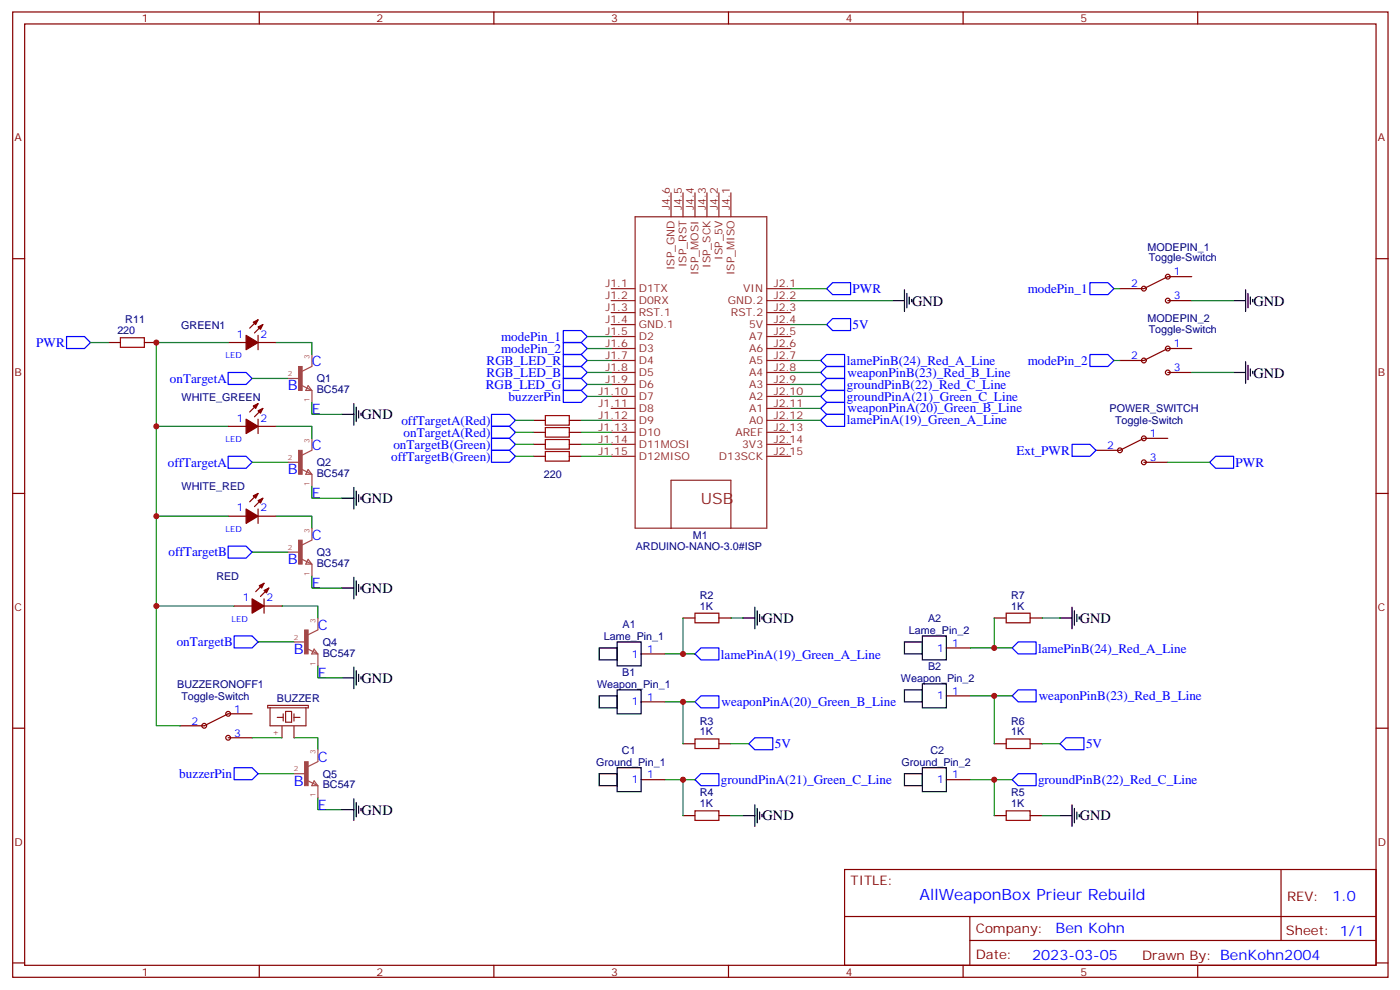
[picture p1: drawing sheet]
<svg xmlns="http://www.w3.org/2000/svg" width="413mm" height="292mm" viewBox="0 0 413 292" stroke-linecap="round" stroke-linejoin="round" font-family="sans-serif">
<g fill="none" stroke="#870000" stroke-width=".35">
<path d="M3.7 3.5h405.4v284.4h-405.4zM7.3 7.1h398.3v277.2h-398.3zM76.4 3.5v3.6M145.6 3.5v3.6M214.7 3.5v3.6M283.8 3.5v3.6M353 3.5v3.6M3.7 76.2h3.6M405.6 76.2h3.5M76.1 94.2l-2.5 2.5M76.1 98.8v4.2M77.5 95.6l-2.5 2.5"/>
<path d="M344.2 88.5h7M351.2 81.5h-7l-7.1 3.5h-7M32 100.9h3.5M42.5 100.9h3.6M67.2 100.9h5.3M76.1 100.9h5.3M76.1 118.9l-2.5 2.5M344.2 109.7h7M351.2 102.7h-7l-7.1 3.5h-7M67.2 125.6h5.3M76.1 123.5v4.2M76.1 125.6h5.3"/>
<path d="M77.5 120.3l-2.5 2.5M157.2 123.8h3.5M157.2 127.4h3.5M157.2 130.9h3.5M157.2 134.4h3.5M167.8 123.8h3.5M167.8 127.4h3.5M167.8 130.9h3.5M167.8 134.4h3.5M337.1 136.2h7.1M344.2 129.1h-7.1l-7 3.5h-7.1M3.7 145.3h3.6"/>
<path d="M67.2 152h5.3M76.1 149.9v4.3M76.1 152h5.3M76.1 145.3l-2.5 2.5M77.5 146.8l-2.5 2.4M405.6 145.3h3.5M69 178.5h5.3M77.8 178.5h5.3M77.8 171.8l-2.4 2.5M77.8 176.4v4.2M79.2 173.2l-2.4 2.5M188.9 192.6h7.1"/>
<path d="M201.3 182h3.5M211.9 182h3.5M278.9 190.9h7.1M293 182h3.5M303.6 182h3.5M3.7 214.5h3.6M67.2 217.3h7.1M74.3 210.3h-7.1l-7 3.5h-7.1M188.9 206.7h7.1M201.3 219.1h3.5M211.9 219.1h3.5M278.9 205h7.1"/>
<path d="M293 219.1h3.5M303.6 219.1h3.5M405.6 214.5h3.5M188.9 229.7h7.1M278.9 229.7h7.1M201.3 240.2h3.5M211.9 240.2h3.5M248.9 256.1h156.7v28.2h-156.7zM293 240.2h3.5M303.6 240.2h3.5M377.5 256.1l.1 20.9M249 270h156.4"/>
<path d="M285.8 277h119.6M285.8 270v14.1M3.7 283.6h3.6M76.4 284.3v3.6M145.6 284.3v3.6M214.7 284.3v3.6M283.8 284.3v3.6M353 284.3v3.6M405.6 283.6h3.5"/>
<circle cx="337.1" cy="85" r=".71"/>
<circle cx="344.2" cy="81.5" r=".71"/>
<circle cx="344.2" cy="88.5" r=".71"/>
<circle cx="337.1" cy="106.2" r=".71"/>
<circle cx="344.2" cy="109.7" r=".71"/>
<circle cx="344.2" cy="102.7" r=".71"/>
<circle cx="330.1" cy="132.6" r=".71"/>
<circle cx="337.1" cy="129.1" r=".71"/>
<circle cx="337.1" cy="136.2" r=".71"/>
<circle cx="60.2" cy="213.8" r=".71"/>
<circle cx="67.2" cy="217.3" r=".71"/>
<circle cx="67.2" cy="210.3" r=".71"/>
</g>
<g fill="none" stroke="#8c2424" stroke-width=".35">
<path d="M197.8 56.8v7.1M201.3 56.8v7.1M204.8 56.8v7.1M208.4 56.8v7.1M211.9 56.8v7.1M215.4 56.8v7.1M187.2 63.9h38.8v91.7h-38.8zM180.1 85h7.1M180.1 88.5h7.1M180.1 92.1h7.1M180.1 95.6h7.1M180.1 99.1h7.1"/>
<path d="M226 85h7M226 88.5h7M226 92.1h7M226 95.6h7M226 99.1h7M180.1 102.7h7.1M180.1 106.2h7.1M180.1 109.7h7.1M180.1 113.2h7.1M180.1 116.8h7.1M226 102.7h7M226 106.2h7"/>
<path d="M226 109.7h7M226 113.2h7M226 116.8h7M180.1 120.3h7.1M180.1 123.8h7.1M180.1 127.4h7.1M180.1 130.9h7.1M180.1 134.4h7.1M226 120.3h7M226 123.8h7M226 127.4h7M226 130.9h7"/>
<path d="M226 134.4h7M197.8 155.6v-14.1h17.6v14.1M78.9 207.8h12v.7h-12zM79.6 208.5v5.3h10.6v-5.3M81.7 211.3h1.8M83.1 213.8v3.5M83.5 210.3v2.1M85.9 209.5l-1.7 .1v3.1h1.7v-3.1M86.6 211.3h1.8M86.6 210.3v2.1M86.6 213.8v3.5"/>
</g>
<g fill="none" stroke="#00f" stroke-width=".35">
<path d="M19.6 99.1h5.3l1.8 1.8-1.8 1.8h-5.3zM166 97.4h5.3l1.8 1.7-1.8 1.8h-5.3zM243.6 95.6l1.8-1.8h5.3v3.6h-5.3zM245.4 83.3h5.3v3.5h-5.3l-1.8-1.8zM321.2 83.3h5.3l1.8 1.7-1.8 1.8h-5.3zM67.2 109.7h5.3l1.8 1.8-1.8 1.7h-5.3zM166 115h5.3l1.8 1.8-1.8 1.7h-5.3zM166 100.9h5.3l1.8 1.8-1.8 1.7h-5.3zM166 104.4h5.3l1.8 1.8-1.8 1.7h-5.3zM166 107.9h5.3l1.8 1.8-1.8 1.8h-5.3zM166 111.5h5.3l1.8 1.7-1.8 1.8h-5.3zM241.9 116.8l1.7-1.8h5.3v3.5h-5.3z"/>
<path d="M241.9 113.2l1.7-1.7h5.3v3.5h-5.3zM241.9 109.7l1.7-1.8h5.3v3.6h-5.3zM241.9 106.2l1.7-1.8h5.3v3.5h-5.3zM321.2 104.4h5.3l1.8 1.8-1.8 1.7h-5.3zM67.2 134.4h5.3l1.8 1.8-1.8 1.7h-5.3zM144.9 122.1h5.2l1.8 1.7-1.8 1.8h-5.2zM144.9 125.6h5.2l1.8 1.8-1.8 1.7h-5.2zM144.9 129.1h5.2l1.8 1.8-1.8 1.7h-5.2zM144.9 132.6h5.2l1.8 1.8-1.8 1.8h-5.2zM241.9 120.3l1.7-1.8h5.3v3.6h-5.3zM241.9 123.8l1.7-1.7h5.3v3.5h-5.3zM315.9 130.9h5.3l1.8 1.7-1.8 1.8h-5.3z"/>
<path d="M356.5 136.2l1.8-1.8h5.3v3.5h-5.3zM67.2 160.9h5.3l1.8 1.7-1.8 1.8h-5.3zM69 187.3h5.3l1.8 1.8-1.8 1.8h-5.3zM204.8 192.6l1.8-1.7h5.3v3.5h-5.3zM298.3 190.9l1.8-1.8h5.3v3.5h-5.3zM204.8 206.7l1.8-1.7h5.3v3.5h-5.3zM220.7 219.1l1.8-1.8h5.3v3.5h-5.3zM298.3 205l1.8-1.8h5.3v3.5h-5.3zM312.4 219.1l1.8-1.8h5.3v3.5h-5.3zM69 226.1h5.3l1.8 1.8-1.8 1.8h-5.3zM204.8 229.7l1.8-1.8h5.3v3.5h-5.3zM298.3 229.7l1.8-1.8h5.3v3.5h-5.3z"/>
</g>
<g fill="none" stroke="#008700" stroke-width=".35">
<path d="M173.1 99.1h7M233 85h10.6M233 88.5h30M233 95.6h10.6M328.3 85h1.8M351.2 88.5h12.4M26.7 100.9h5.3M67.2 100.9h-21.1v24.7h21.1M74.3 111.5h10.6M81.4 100.9h10.5v3.5M91.9 118.5v3.6h8.9M173.1 106.2h7"/>
<path d="M173.1 109.7h7M173.1 113.2h7M173.1 116.8h7M173.1 102.7h7M233 106.2h8.9M233 109.7h8.9M233 113.2h8.9M233 116.8h8.9M328.3 106.2h1.8M351.2 109.7h12.4M46.1 125.6v26.4h21.1M74.3 136.2h10.6"/>
<path d="M81.4 125.6h10.5v3.5M151.9 123.8h5.3M151.9 127.4h5.3M151.9 130.9h5.3M151.9 134.4h5.3M171.3 123.8h8.8M171.3 127.4h8.8M171.3 130.9h8.8M171.3 134.4h8.8M233 120.3h8.9M233 123.8h8.9M344.2 136.2h12.3"/>
<path d="M46.1 152v26.5h22.9M81.4 152h10.5v3.6M91.9 143.2v3.6h8.9M46.1 178.5v35.3h7M74.3 162.6h10.6M83.1 178.5h10.6v3.5M91.9 169.7v3.5h8.9M76.1 189.1h10.5M93.7 196.1v3.6h7.1M196 192.6h8.8M201.3 182v10.6M215.4 182h3.5"/>
<path d="M286 190.9h12.3M293 182v8.9M307.1 182h5.3M74.3 217.3h8.8M86.6 217.3h7.1v3.5M196 206.7h8.8M201.3 206.7v12.4M215.4 219.1h5.3M286 205h7v14.1M293 205h5.3M307.1 219.1h5.3M76.1 227.9h10.5"/>
<path d="M93.7 234.9v3.6h7.1M196 229.7h8.8M201.3 229.7v10.5M286 229.7h12.3M293 229.7v10.5M215.4 240.2h3.5M307.1 240.2h5.3"/>
</g>
<g fill="none" stroke="#000" stroke-width=".35">
<path d="M263 88.5h3.6M266.6 85.4v6.3M267.3 86.4v4.3M268 87.5v2.1M268.7 88.2v.7M363.6 88.5h3.5M367.1 85.4v6.3M367.8 86.4v4.3M368.5 87.5v2.1M369.2 88.2v.7M104.3 118.9v6.3M105 119.9v4.3"/>
<path d="M363.6 109.7h3.5M367.1 106.5v6.4M367.8 107.6v4.2M368.5 108.7v2.1M369.2 109.4v.7M100.8 122.1h3.5M105.7 121v2.1M106.4 121.7v.7M100.8 146.8h3.5M104.3 143.6v6.3M105 144.6v4.3M105.7 145.7v2.1"/>
<path d="M106.4 146.4v.7M100.8 173.2h3.5M104.3 170v6.4M105 171.1v4.2M105.7 172.2v2.1M106.4 172.9v.7M222.5 178.9v6.3M223.2 179.9v4.2M315.9 178.9v6.3M316.7 179.9v4.2M100.8 199.7h3.5M104.3 196.5v6.3"/>
<path d="M105 197.6v4.2M105.7 198.6v2.1M106.4 199.3v.7M176.6 190.9h5.3v3.5h-5.3zM181.9 189.1h7v7h-7zM218.9 182h3.6M223.9 181v2.1M224.6 181.7v.7M266.6 189.1h5.3v3.5h-5.3zM271.9 187.3h7v7.1h-7zM312.4 182h3.5M317.4 181v2.1"/>
<path d="M318.1 181.7v.7M176.6 205h5.3v3.5h-5.3zM181.9 203.2h7v7.1h-7zM266.6 203.2h5.3v3.5h-5.3zM271.9 201.4h7v7.1h-7zM100.8 238.5h3.5M104.3 235.3v6.4M105 236.4v4.2M105.7 237.4v2.1M106.4 238.1v.7M176.6 227.9h5.3v3.5h-5.3zM181.9 226.1h7v7.1h-7z"/>
<path d="M222.5 237.1v6.3M223.2 238.1v4.3M223.9 239.2v2.1M224.6 239.9v.7M266.6 227.9h5.3v3.5h-5.3zM271.9 226.1h7v7.1h-7zM315.9 237.1v6.3M316.7 238.1v4.3M317.4 239.2v2.1M318.1 239.9v.7M218.9 240.2h3.6M312.4 240.2h3.5"/>
</g>
<path d="M35.5 99.5h7v2.8h-7zM160.7 122.4h7.1v2.8h-7.1zM160.7 125.9h7.1v2.9h-7.1zM160.7 129.5h7.1v2.8h-7.1zM160.7 133h7.1v2.8h-7.1zM204.8 180.6h7.1v2.8h-7.1zM296.5 180.6h7.1v2.8h-7.1zM204.8 217.7h7.1v2.8h-7.1zM296.5 217.7h7.1v2.8h-7.1zM204.8 238.8h7.1v2.9h-7.1zM296.5 238.8h7.1v2.9h-7.1z" fill="none" stroke="#a10000" stroke-width=".35"/>
<g fill="#870000" stroke="#870000" stroke-width=".35">
<path d="M72.5 98.8l3.6 2.1-3.6 2.1z"/>
<path d="M76.1 96.3l1.4-.7-.7 1.4z"/>
<path d="M74.6 94.9l1.5-.7-.7 1.4z"/>
<path d="M72.5 123.5l3.6 2.1-3.6 2.1z"/>
<path d="M76.1 121l1.4-.7-.7 1.4z"/>
<path d="M74.6 119.6l1.5-.7-.7 1.4z"/>
<path d="M72.5 149.9l3.6 2.1-3.6 2.2z"/>
<path d="M76.1 147.5l1.4-.7-.7 1.4z"/>
<path d="M74.6 146l1.5-.7-.7 1.5z"/>
<path d="M74.3 176.4l3.5 2.1-3.5 2.1z"/>
<path d="M77.8 173.9l1.4-.7-.7 1.4z"/>
<path d="M76.4 172.5l1.4-.7-.7 1.4z"/>
</g>
<g fill="none" stroke="#a64a4a" stroke-width=".35">
<path d="M84.9 111.5h3.5M89.1 113.6l2.8 1.4M90.8 113.6l1.1 1.4h-1.8zM91.9 107.9l-2.8 1.5M91.9 104.4v3.5M91.9 115.1v3.4M84.9 136.2h3.5M89.1 138.3l2.8 1.4M90.8 138.3l1.1 1.4h-1.8zM91.9 132.6l-2.8 1.5M91.9 129.1v3.5M91.9 139.8v3.4"/>
<path d="M91.9 159.1l-2.8 1.4M91.9 155.6v3.4M84.9 162.6h3.5M89.1 164.7l2.8 1.5M90.8 164.7l1.1 1.5h-1.8zM91.9 166.2v3.5M86.6 189.1h3.5M90.8 191.2l2.8 1.4M92.6 191.2l1 1.4h-1.7zM93.6 185.6l-2.8 1.4M93.7 182v3.5M93.7 192.7v3.4"/>
<path d="M86.6 227.9h3.5M90.8 230l2.8 1.4M92.6 230l1 1.4h-1.7zM93.6 224.4l-2.8 1.4M93.7 220.8v3.5M93.7 231.5v3.4"/>
</g>
<g fill="#a64a4a" stroke="#a64a4a" stroke-width=".29">
<path d="M88 107.9h1.1v7.1h-1.1z"/>
<path d="M88 132.6h1.1v7.1h-1.1z"/>
<path d="M88 159.1h1.1v7.1h-1.1z"/>
<path d="M89.8 185.6h1v7h-1z"/>
<path d="M89.8 224.4h1v7h-1z"/>
</g>
<g fill="#c00">
<circle cx="201.3" cy="192.6" r=".88"/>
<circle cx="201.3" cy="206.7" r=".88"/>
<circle cx="201.3" cy="229.7" r=".88"/>
<circle cx="293" cy="229.7" r=".88"/>
<circle cx="293" cy="205" r=".88"/>
<circle cx="293" cy="190.9" r=".88"/>
<circle cx="46.1" cy="100.9" r=".88"/>
<circle cx="46.1" cy="125.6" r=".88"/>
<circle cx="46.1" cy="152" r=".88"/>
<circle cx="46.1" cy="178.5" r=".88"/>
</g>
<text font-size="4.6" fill="#8d2323" x="206.6" y="148.5">USB</text>
<text font-size="4.6" fill="#00f" x="271" y="265.1">AllWeaponBox Prieur Rebuild</text>
<g font-size="4.2">
<text x="268.9" y="90">GND</text>
<text x="369.4" y="90">GND</text>
<text x="369.4" y="111.2">GND</text>
<text x="106.6" y="123.5">GND</text>
<text x="106.6" y="148.2">GND</text>
<text x="106.6" y="174.7">GND</text>
<text x="224.8" y="183.4">GND</text>
<text x="318.2" y="183.4">GND</text>
<text x="106.6" y="201.2">GND</text>
<text x="106.6" y="240">GND</text>
<text x="224.8" y="241.7">GND</text>
<text x="318.2" y="241.7">GND</text>
</g>
<g font-size="4.2" fill="#00f">
<text x="91.9" y="107.9">C</text>
<text x="84.9" y="115">B</text>
<text x="91.9" y="122.1">E</text>
<text x="91.9" y="132.6">C</text>
<text x="84.9" y="139.7">B</text>
<text x="91.9" y="146.8">E</text>
<text x="91.9" y="159.1">C</text>
<text x="84.9" y="166.2">B</text>
<text x="91.9" y="173.2">E</text>
<text x="93.7" y="185.6">C</text>
<text x="86.6" y="192.6">B</text>
<text x="93.7" y="199.7">E</text>
<text x="93.7" y="224.4">C</text>
<text x="86.6" y="231.4">B</text>
<text x="93.7" y="238.5">E</text>
<text x="392.7" y="265.4">1.0</text>
<text x="311.1" y="274.9">Ben Kohn</text>
<text x="304.2" y="282.7">2023-03-05</text>
</g>
<g font-size="3.9" fill="#00f">
<text x="251.3" y="86.3">PWR</text>
<text x="302.9" y="86.3">modePin_1</text>
<text x="147.7" y="100.4">modePin_1</text>
<text x="251.3" y="96.9">5V</text>
<text x="10.7" y="102.2">PWR</text>
<text x="143.4" y="107.4">RGB_LED_R</text>
<text x="147.7" y="103.9">modePin_2</text>
<text x="249.6" y="107.4">lamePinB(24)_Red_A_Line</text>
<text x="302.9" y="107.5">modePin_2</text>
<text x="50.1" y="112.7">onTargetA</text>
<text x="143.4" y="111">RGB_LED_B</text>
<text x="249.8" y="110.9">weaponPinB(23)_Red_B_Line</text>
<text x="143.2" y="114.5">RGB_LED_G</text>
<text x="149.9" y="118">buzzerPin</text>
<text x="249.6" y="118">groundPinA(21)_Green_C_Line</text>
<text x="249.6" y="114.4">groundPinB(22)_Red_C_Line</text>
<text x="118.3" y="125.1">offTargetA(Red)</text>
<text x="249.6" y="125">lamePinA(19)_Green_A_Line</text>
<text x="249.8" y="121.5">weaponPinA(20)_Green_B_Line</text>
<text x="118.9" y="128.6">onTargetA(Red)</text>
<text x="49.5" y="137.4">offTargetA</text>
<text x="115.3" y="135.7">offTargetB(Green)</text>
<text x="115.9" y="132.2">onTargetB(Green)</text>
<text x="299.6" y="133.9">Ext_PWR</text>
<text x="364.2" y="137.4">PWR</text>
<text x="49.7" y="163.9">offTargetB</text>
<text x="52.1" y="190.4">onTargetB</text>
<text x="212.4" y="194">lamePinA(19)_Green_A_Line</text>
<text x="305.9" y="192.2">lamePinB(24)_Red_A_Line</text>
<text x="212.6" y="208.1">weaponPinA(20)_Green_B_Line</text>
<text x="306.1" y="206.3">weaponPinB(23)_Red_B_Line</text>
<text x="228.4" y="220.3">5V</text>
<text x="320.1" y="220.3">5V</text>
<text x="52.9" y="229.2">buzzerPin</text>
<text x="212.4" y="231">groundPinA(21)_Green_C_Line</text>
<text x="305.9" y="231">groundPinB(22)_Red_C_Line</text>
</g>
<g font-size="3.9" fill="#800">
<text x="250.7" y="260.7">TITLE:</text>
<text x="379.3" y="265.4">REV:</text>
<text x="287.6" y="274.9">Company:</text>
<text x="379" y="275.5">Sheet: 1/1</text>
<text x="287.6" y="282.6">Date:</text>
<text x="336.6" y="282.7">Drawn By: BenKohn2004</text>
</g>
<g font-size="3.2" fill="#800">
<text x="41.8" y="6.5">1</text>
<text x="111" y="6.5">2</text>
<text x="180.1" y="6.5">3</text>
<text x="249.3" y="6.5">4</text>
<text x="318.4" y="6.5">5</text>
<text x="4.3" y="41.6">A</text>
<text x="406.1" y="41.6">A</text>
<text x="4.3" y="110.8">B</text>
<text x="406.1" y="110.8">B</text>
<text x="4.3" y="179.9">C</text>
<text x="406.1" y="179.9">C</text>
<text x="4.3" y="249.1">D</text>
<text x="406.1" y="249.1">D</text>
<text x="41.8" y="287.3">1</text>
<text x="111" y="287.3">2</text>
<text x="180.1" y="287.3">3</text>
<text x="249.3" y="287.3">4</text>
<text x="318.4" y="287.3">5</text>
</g>
<g font-size="3.2" fill="#8d2323">
<text x="197.4" y="61.7" transform="rotate(-90 197.4 61.7)">J4.6</text>
<text x="200.9" y="61.7" transform="rotate(-90 200.9 61.7)">J4.5</text>
<text x="204.5" y="61.7" transform="rotate(-90 204.5 61.7)">J4.4</text>
<text x="208" y="61.7" transform="rotate(-90 208 61.7)">J4.3</text>
<text x="211.5" y="61.7" transform="rotate(-90 211.5 61.7)">J4.2</text>
<text x="215.1" y="61.7" transform="rotate(-90 215.1 61.7)">J4.1</text>
<text x="212.9" y="76.5" transform="rotate(-90 212.9 76.5)">ISP_5V</text>
<text x="198.8" y="79.6" transform="rotate(-90 198.8 79.6)">ISP_GND</text>
<text x="202.4" y="78.7" transform="rotate(-90 202.4 78.7)">ISP_RST</text>
<text x="205.9" y="81" transform="rotate(-90 205.9 81)">ISP_MOSI</text>
<text x="209.4" y="78.9" transform="rotate(-90 209.4 78.9)">ISP_SCK</text>
<text x="216.5" y="81" transform="rotate(-90 216.5 81)">ISP_MISO</text>
<text x="178.4" y="84.7">J1.1</text>
<text x="178.4" y="88.2">J1.2</text>
<text x="188.2" y="86.1">D1TX</text>
<text x="188.2" y="89.6">D0RX</text>
<text x="214.5" y="89.6">GND.2</text>
<text x="219.1" y="86.1">VIN</text>
<text x="228.1" y="84.7">J2.1</text>
<text x="228.1" y="88.2">J2.2</text>
<text x="178.4" y="91.7">J1.3</text>
<text x="178.4" y="95.2">J1.4</text>
<text x="188.2" y="93.1">RST.1</text>
<text x="215.4" y="93.1">RST.2</text>
<text x="228.1" y="91.7">J2.3</text>
<text x="228.1" y="95.2">J2.4</text>
<text x="178.4" y="98.8">J1.5</text>
<text x="188.2" y="96.7">GND.1</text>
<text x="188.2" y="100.2">D2</text>
<text x="220.7" y="96.7">5V</text>
<text x="220.7" y="100.2">A7</text>
<text x="228.1" y="98.8">J2.5</text>
<text x="178.4" y="102.3">J1.6</text>
<text x="178.4" y="105.8">J1.7</text>
<text x="188.2" y="103.7">D3</text>
<text x="188.2" y="107.2">D4</text>
<text x="220.7" y="103.7">A6</text>
<text x="220.7" y="107.2">A5</text>
<text x="228.1" y="102.3">J2.6</text>
<text x="228.1" y="105.8">J2.7</text>
<text x="178.4" y="109.4">J1.8</text>
<text x="178.4" y="112.9">J1.9</text>
<text x="188.2" y="110.8">D5</text>
<text x="220.7" y="110.8">A4</text>
<text x="228.1" y="109.4">J2.8</text>
<text x="228.1" y="112.9">J2.9</text>
<text x="176.4" y="116.4">J1.10</text>
<text x="176.4" y="119.9">J1.11</text>
<text x="188.2" y="114.3">D6</text>
<text x="188.2" y="117.8">D7</text>
<text x="220.7" y="114.3">A3</text>
<text x="220.7" y="117.8">A2</text>
<text x="228.1" y="116.4">J2.10</text>
<text x="228.1" y="119.9">J2.11</text>
<text x="176.4" y="123.5">J1.12</text>
<text x="188.2" y="121.4">D8</text>
<text x="188.2" y="124.9">D9</text>
<text x="220.7" y="121.4">A1</text>
<text x="220.7" y="124.9">A0</text>
<text x="228.1" y="123.5">J2.12</text>
<text x="176.4" y="127">J1.13</text>
<text x="176.4" y="130.5">J1.14</text>
<text x="188.2" y="128.4">D10</text>
<text x="188.2" y="131.9">D11MOSI</text>
<text x="216.7" y="128.4">AREF</text>
<text x="218.7" y="131.9">3V3</text>
<text x="228.1" y="127">J2.13</text>
<text x="228.1" y="130.5">J2.14</text>
<text x="176.4" y="134.1">J1.15</text>
<text x="188.2" y="135.5">D12MISO</text>
<text x="211.9" y="135.5">D13SCK</text>
<text x="228.1" y="134.1">J2.15</text>
</g>
<g font-size="3.2" fill="#000080">
<text x="338.2" y="73.8">MODEPIN_1</text>
<text x="338.5" y="76.9">Toggle-Switch</text>
<text x="36.9" y="95.2">R11</text>
<text x="338.2" y="95">MODEPIN_2</text>
<text x="34.6" y="98.5">220</text>
<text x="53.4" y="96.8">GREEN1</text>
<text x="338.5" y="98">Toggle-Switch</text>
<text x="93.3" y="112.6">Q1</text>
<text x="53.5" y="118">WHITE_GREEN</text>
<text x="93.3" y="115.8">BC547</text>
<text x="327" y="121.4">POWER_SWITCH</text>
<text x="328.6" y="125">Toggle-Switch</text>
<text x="93.3" y="137.3">Q2</text>
<text x="93.3" y="140.5">BC547</text>
<text x="160.3" y="140.8">220</text>
<text x="53.5" y="144.4">WHITE_RED</text>
<text x="204.2" y="158.7">M1</text>
<text x="93.3" y="166.9">BC547</text>
<text x="93.3" y="163.8">Q3</text>
<text x="187.4" y="162.1">ARDUINO-NANO-3.0#ISP</text>
<text x="63.8" y="170.9">RED</text>
<text x="206.2" y="179.6">1K</text>
<text x="206.2" y="176.4">R2</text>
<text x="298" y="179.6">1K</text>
<text x="298" y="176.4">R7</text>
<text x="183.5" y="184.9">A1</text>
<text x="273.5" y="183.1">A2</text>
<text x="95.1" y="190.2">Q4</text>
<text x="177.9" y="188.5">Lame_Pin_1</text>
<text x="267.9" y="186.7">Lame_Pin_2</text>
<text x="95.1" y="193.4">BC547</text>
<text x="273.5" y="197.3">B2</text>
<text x="52.2" y="202.6">BUZZERONOFF1</text>
<text x="176" y="202.6">Weapon_Pin_1</text>
<text x="183.4" y="199">B1</text>
<text x="265.5" y="200.8">Weapon_Pin_2</text>
<text x="53.5" y="206.1">Toggle-Switch</text>
<text x="81.6" y="206.7">BUZZER</text>
<text x="206.2" y="213.4">R3</text>
<text x="298" y="213.4">R6</text>
<text x="183.3" y="222">C1</text>
<text x="206.2" y="216.6">1K</text>
<text x="274.2" y="222">C2</text>
<text x="298" y="216.6">1K</text>
<text x="175.7" y="225.5">Ground_Pin_1</text>
<text x="265.7" y="225.5">Ground_Pin_2</text>
<text x="95.1" y="232.2">BC547</text>
<text x="95.1" y="229">Q5</text>
<text x="206.2" y="237.8">1K</text>
<text x="206.2" y="234.6">R4</text>
<text x="298" y="237.8">1K</text>
<text x="298" y="234.6">R5</text>
</g>
<g font-size="3.2" fill="#00f">
<text x="345.9" y="81.1">1</text>
<text x="333.3" y="84.7">2</text>
<text x="345.9" y="88.2">3</text>
<text x="69.8" y="99.5">1</text>
<text x="76.8" y="99.5">2</text>
<text x="333.3" y="105.8">2</text>
<text x="345.9" y="102.3">1</text>
<text x="345.9" y="109.4">3</text>
<text x="69.8" y="124.2">1</text>
<text x="76.8" y="124.2">2</text>
<text x="338.9" y="128.8">1</text>
<text x="326.3" y="132.3">2</text>
<text x="338.9" y="135.8">3</text>
<text x="69.8" y="150.6">1</text>
<text x="76.8" y="150.6">2</text>
<text x="71.6" y="177.1">1</text>
<text x="78.5" y="177.1">2</text>
<text x="276.2" y="191.9">1</text>
<text x="280.7" y="190.5">1</text>
<text x="186.2" y="193.7">1</text>
<text x="190.7" y="192.3">1</text>
<text x="69" y="209.9">1</text>
<text x="186.2" y="207.8">1</text>
<text x="190.7" y="206.4">1</text>
<text x="276.2" y="206">1</text>
<text x="280.7" y="204.6">1</text>
<text x="56.4" y="213.4">2</text>
<text x="69" y="217">3</text>
<text x="186.2" y="230.7">1</text>
<text x="190.7" y="229.3">1</text>
<text x="276.2" y="230.7">1</text>
<text x="280.7" y="229.3">1</text>
</g>
<g font-size="2.5" fill="#00f">
<text x="66.5" y="105.5">LED</text>
<text x="66.5" y="130.2">LED</text>
<text x="66.5" y="156.6">LED</text>
<text x="68.2" y="183.1">LED</text>
</g>
<text font-size="2.5" fill="#f00" x="80.3" y="216.6">+</text>
<g font-size="2.1" fill="#a54b4b">
<text x="91.2" y="105.8" transform="rotate(-90 91.2 105.8)">3</text>
<text x="84.9" y="110.8">2</text>
<text x="91.2" y="118.5" transform="rotate(-90 91.2 118.5)">1</text>
<text x="91.2" y="130.5" transform="rotate(-90 91.2 130.5)">3</text>
<text x="84.9" y="135.5">2</text>
<text x="91.2" y="143.2" transform="rotate(-90 91.2 143.2)">1</text>
<text x="84.9" y="161.9">2</text>
<text x="91.2" y="157" transform="rotate(-90 91.2 157)">3</text>
<text x="91.2" y="169.6" transform="rotate(-90 91.2 169.6)">1</text>
<text x="92.9" y="183.4" transform="rotate(-90 92.9 183.4)">3</text>
<text x="86.6" y="188.4">2</text>
<text x="92.9" y="196.1" transform="rotate(-90 92.9 196.1)">1</text>
<text x="86.6" y="227.2">2</text>
<text x="92.9" y="222.2" transform="rotate(-90 92.9 222.2)">3</text>
<text x="92.9" y="234.9" transform="rotate(-90 92.9 234.9)">1</text>
</g>
</svg>
